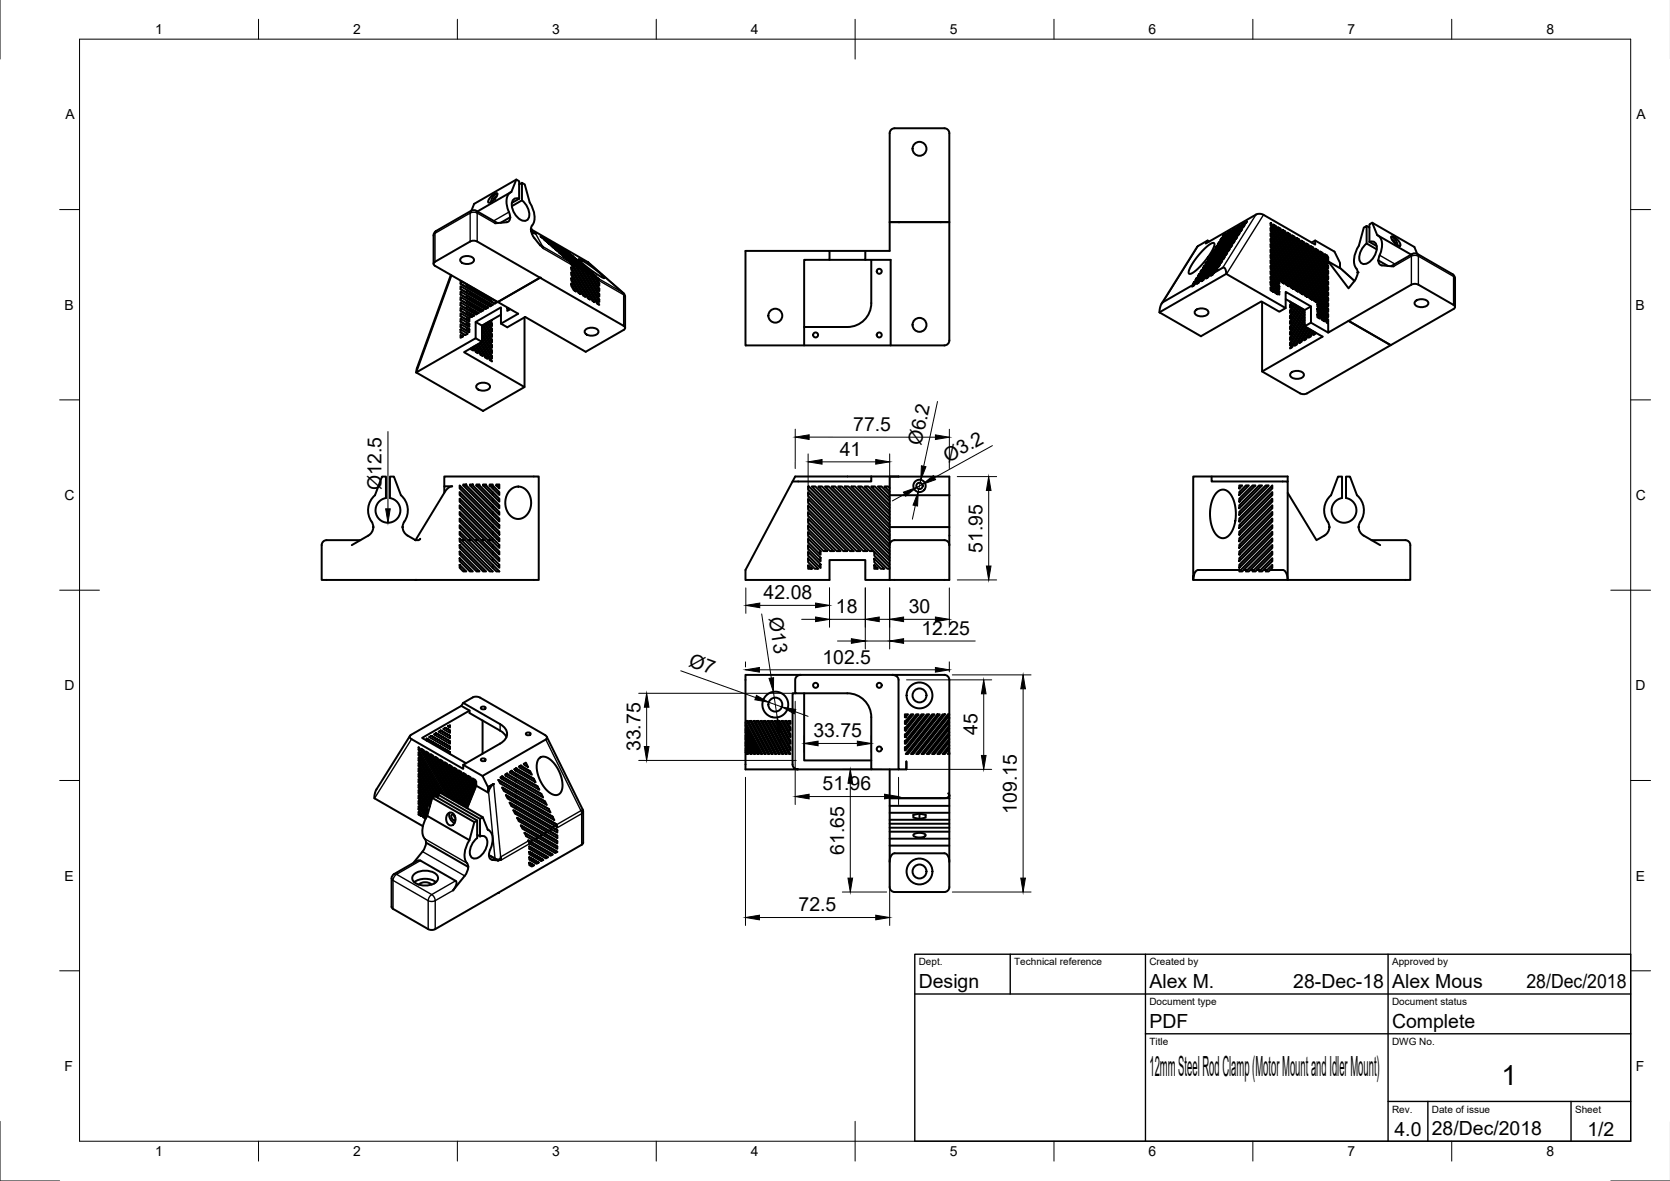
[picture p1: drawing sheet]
<svg xmlns="http://www.w3.org/2000/svg" width="420mm" height="297mm" viewBox="0 0 420 297" stroke-linecap="round" stroke-linejoin="round" font-family="sans-serif">
<!-- layer: Visible -->
<g fill="none" stroke="#000" stroke-width=".5">
<path d="M123.7 49.3l.9-.7 .5 .1-.1 .6-.7 .9-.8 .6-.6 .2v-.7zM124.9 49.4l-.5 .3-.3 .7M125.1 48.7a2.15 2.15 0 0 0-1.5 2.1M125.2 56.1l-5.4-3.1-.6-.2-.7 .2-8.8 5.1-.5 .5-.1 .6v7.1M128.4 54.7l-2.4 1.3M128.4 54.6v.1M128.4 54.7h.1M128.4 54.7a1.12 1.12 0 0 1-.9 1.2l-3 .3M128.5 48.4l-8.4 4.8M129.9 45.2l-10.6 6.1-.7 1.7M130.6 50v-4.4l-.7-.4-1.2 3.1a2.86 2.86 0 0 0-1.2 3.4l.9 3M130.6 50l-1.8 1"/>
<path d="M130.6 50a1.35 1.35 0 0 0-1.5 .2 1.35 1.35 0 0 0-.3 1.4 4.3 4.3 0 0 0 3.2 4 1.73 1.73 0 0 0 1-2.6l-.8-1.7-.9-.9M131.3 50.4v-4.4l.7 .4 1.3 4.5a5.2 5.2 0 0 1 .5 6l-.2 .8M131.3 50.4l-2.5 1.5M131.3 46l-.7 .4M133.6 57.7l14.3 8.2 8.9 7.8 .5 1v7.8M133.6 57.7h.1M133.6 57.7l.1 .9a8.2 8.2 0 0 0 2.2 3.1M133.6 58.1l1.1 .7M134.7 58.8l-.4-.2-.5 .2M134.8 58.8h-.1M136 59.4l13.1 9.4zM136.5 59.7l11.6 8.2z"/>
<path d="M137 60h-.1M307.9 59l.5-.3-.8 .8zM307.9 59l.1 .1M309.1 58.3l.1 .1M310.2 57.7h.2M311.4 57l.2 .1M312.6 56.3l.1 .1M319.7 58.7l9.2 16-.6-.4-8.6-14.9zM319.7 57.3l10.4 18.1-.7-.4-9.7-17zM319.7 56.1l11.6 20-.7-.4-10.9-19zM319.8 56.1l-.1 .1M320.9 56.8l-.3 .2"/>
<path d="M322.1 57.5l-.3 .2M323.3 58.2l-.3 .2M324.5 58.8l-.3 .2M325.7 59.5l-.4 .2M343.8 56.8l.7 .4M345.2 56l10.7 6.1 .6 1.7M346.7 59.2l8.3 4.8M350 59.6a2.15 2.15 0 0 1 1.6 2.1M350.1 59.5h.6l.8 .7 .7 1 .1 .6-.6-.1-.9-.7-.7-.9zM113.4 69.2l-8.5 23.4-.2 1.1M115.9 71.4l1.6 .9v-.8M115.9 72.7l1.6 .9v-.7"/>
<path d="M115.9 74.1l1.6 .9v-.7M115.9 75.5l1.6 .9v-.8M115.9 76.8l1.6 .9v-.7M115.9 78.2l1.6 .9v-.8M115.9 79.5l1.6 .9v-.7M115.9 70.6l9.2 5.4-.6 .4-8.6-5zM115.9 78.8l2.2 1.3v.7l-2.2-1.3zM115.9 77.4l3.3 2-.6 .4-2.7-1.6zM115.9 76.1l4.5 2.6-.6 .4-3.9-2.3zM115.9 74.7l5.7 3.3-.6 .4-5.1-2.9zM115.9 73.3l6.9 4.1-.7 .3-6.2-3.6zM115.9 72l8.1 4.7-.7 .3-7.4-4.3z"/>
<path d="M116 64.9a2.28 2.28 0 0 1 3.3 .3 1.51 1.51 0 0 1-2 1.2 1.34 1.34 0 0 1-1.5-1.2zM117.5 73.6l5.8 3.4M117.5 75l4.6 2.7M117.5 76.4l3.5 2M117.5 77.7l2.3 1.4M117.5 79.1l1.1 .7M117.5 72.3l7 4.1M117.9 72.5h.1M117.9 73.9h.1M117.9 75.3h.1M117.9 76.6h.1M117.9 78h.1"/>
<path d="M117.9 79.3h.1M117.9 75.9l.6 1.1M117.9 71.8l.6 1.1M117.9 77.2l.6 1.2M117.9 80l.2 .3M117.9 74.5l.6 1.1M117.9 73.2l.6 1.1M117.9 78.6l.6 1.1M118.4 76.2l.7 1.1M118.4 72.1l.7 1.1M118.4 77.6l.7 1.1M118.4 74.8l.7 1.1"/>
<path d="M118.4 73.5l.7 1.1M118.4 78.9l.4 .7M119.1 77.9l.6 1.1M119.1 72.5l.6 1.1M119.1 73.8l.6 1.2M119.1 79.3l.1 .1M119.1 76.6l.6 1.1M119.1 75.2l.6 1.1M119.6 78.2l.4 .7M119.6 72.8l.7 1.1M119.6 74.2l.7 1.1M119.6 76.9l.7 1.1"/>
<path d="M119.6 75.5l.7 1.1M120.3 74.5l.6 1.1M120.3 75.9l.6 1.1M120.3 78.6v.2M120.3 73.2l.6 1.1M120.3 77.3l.6 1.1M120.8 74.8l.6 1.2M120.8 76.2l.6 1.1M120.8 73.5l.6 1.1M120.8 77.6l.4 .7M121.4 76.6l.7 1.1M121.4 77.9l.1 .2"/>
<path d="M121.4 75.2l.7 1.1M121.4 73.9l.7 1.1M122 76.9l.4 .7M122 75.5l.6 1.1M122 74.2l.6 1.1M122.6 74.5l.7 1.2M122.6 77.3l.1 .1M122.6 75.9l.7 1.1M123.2 74.9l.5 1M123.2 76.2l.4 .7M123.8 75.9v.1M126 79.1l-4.7 2.8"/>
<path d="M127.6 77.4l.7 .4-.7 .4zM132 79.8v17.5l-10.5 6.1-16.8-9.7M135.9 61.7h.1M135.9 61.7l.6 .3M136.9 60.2l13.1 9.4zM137.1 60.1h.1M137.6 60.3l9.6 6.8zM137.8 61.1l12.7 8.9 .3 .5-.7-.7zM138.2 60.6l-.1 .1M138.3 60.8h.1M138.8 61l7.5 5.3zM139.3 61.3v.1"/>
<path d="M139.5 61.4l-.1 .1M140 61.7l5.3 3.8zM140.5 62h-.1M140.7 62.1l-.1 .1M141.2 62.4l3.2 2.3zM141.7 62.7h-.1M141.8 62.8h.1M142.3 63l1.1 .8zM142.9 63.4h-.1M143.7 68.5l3.5 6.2-.5-.4-3-5.1zM143.7 69.9l2.4 4.1-.6-.3-1.8-3.2zM143.7 67.2l4.7 8.1-.5-.3-4.2-7.2z"/>
<path d="M143.7 71.3l1.2 2-.5-.3-.7-1.1zM143.9 64.3h.1M144 66.4l5.6 9.6-.5-.3-5.6-9.7 1.2 .7-2.2-1.6 3.4 2.3-4.3-3.1 5.4 3.8-6.4-4.6 7 4.9M144.7 66.7l5.5 9.7 .6 .3-5.6-9.7M144.9 65.1h-.1M145.6 65.2l1 .4 2.5 1.7 2.3 1.8 .7 .8-1.2-.5-2.3-1.5-2.2-1.8zM145.8 65.9v.1M145.9 67.4l4.9 8.5v-.6l-4.4-7.6M146.8 66.8h-.1M147 68.1l3.8 6.5v-.6l-3.2-5.6M147.6 68.4l.6 .4-8.5-6.1 9.7 6.8-10.6-7.6 10.8 7.6 1.2 1.7v.7l-1.4-2.4M147.7 67.6h.1"/>
<path d="M148.2 68.8l2.6 4.4v-.6l-2.1-3.5M148.6 68.4h.1M149.6 69.2h-.1M150.5 70l-.1 .1M150.8 75.3l-.3 .2M150.8 71.2l-.3 .2M150.8 74l-.3 .1M150.8 72.6l-.3 .2M208.7 63.1h15.1v-29.6a1.25 1.25 0 0 1 1.3-1.2h12.5a1.25 1.25 0 0 1 1.2 1.2v22.4h-15h15v29.7a1.25 1.25 0 0 1-1.2 1.3h-50v-23.8h21.1v2.3h-6.4v21.5M217.7 63.1v2.3h-9M217.7 65.4h6.4v21.5M219.2 65.4v10.8a6 6 0 0 1-6 6h-10.9"/>
<path d="M300.4 71l9-8.4-.3 .5-9 8.4zM300.4 71l.1 .1M300.7 71.3l-.3 .5-.5 .3 .3-.5M300.7 78.1a2.28 2.28 0 0 1 3.3 .3 1.51 1.51 0 0 1-2 1.2 1.34 1.34 0 0 1-1.4-1.2zM301 70l9-8.4-.3 .5-9 8.4zM301 70l.1 .1M301.6 69l9-8.4-.2 .5-9 8.4zM301.6 69l.2 .1M301.9 70.7l-.3 .4-.5 .3 .2-.4M302.3 68l9-8.4-.3 .5-9 8.4zM302.3 68l.1 .1M302.5 70.3l-.6 .4 6-5.6 .2-.5-6.8 6.4"/>
<path d="M302.8 62.8l1.7-1.4 .6-.3 .4 .1v.6l-.5 1.1-2 3-2.4 2.3-.8 .6-.6 .1-.1-.8 .7-1.5 1.3-1.9zM302.9 67l9-8.4-.3 .5-9 8.4zM302.9 67l.1 .1M303 70l-.2 .4-.5 .3 .2-.4M303.5 66l9-8.4-.3 .5-9 8.4zM303.5 66l.1 .1M303.8 60.5l-.4 .7 12.6-7.2 .8-.2 1 .2 13.1 7.5v-1M304.1 65l9.1-8.4-.3 .5-9 8.4zM304.1 65l.2 .1M304.2 69.3l-.2 .5-.6 .3 .3-.5M304.2 60.7l-.4-.2-2.6 1.5-8.9 14.4M304.8 64l9-8.4-.3 .5-9 8.4z"/>
<path d="M304.8 64l.1 .1M305.4 68.6l-.3 .5-.5 .3 .3-.5M305.4 63l7.2-6.7 .5-.3-8 7.5zM305.4 63l.1 .1M306 62l5.4-5 .6-.3-6.3 5.8zM306 62l.1 .1M306.6 61l4.2-3.6-4.4 4.1zM306.6 61l.2 .1M307.3 60l2.3-2-2.6 2.5zM307.3 60l.1 .1M308.5 68.9l15 8.6-1.6 .9-4.5-2.6-15.3 8.8-10.4-6 .3-1.6 .6-1 7.6-4.4 8.6-8-.3 .5-7.8 7.2 .6-.3M308.5 68.9l-.2-1.2-.5-.4-2.4 1.3 .9-1-2.1 1.7 2.7-2.7-3.2 3-.7 .4 4.2-3.9 .3-.5-5 4.7"/>
<path d="M308.5 68.9l-16.8 9.7M317.5 75.9v17.5l9.6 5.5 .7 .2 1.1-.2 21-12.1-10.6-6.1 10.6 6.1 15.8-9.1 .4-.5-.4-.5-8.8-5.1-1.1-.2-.7 .2-20.9 12.1v-2.3l-.4-.3-2.4-4v-.8l2.8 4.8M319.7 70.9l1.8 3.2-.7-.4-1.1-2.1zM319.7 69.5l2.2 3.9v.7l-2.2-3.8zM319.7 72.3l.6 1.1-.6-.4zM319.7 68.2l2.2 3.8v.8l-2.2-3.9zM319.7 66.8l2.2 3.9v.7l-2.2-3.8zM319.7 65.5l3.3 5.8-.6-.4-2.7-4.7zM319.7 64.1l4.5 7.9-.6-.4-3.9-6.8zM319.7 62.7l5.7 10-.7-.4-5-8.8zM319.7 61.4l6.9 11.9-.7-.3-6.2-10.9zM319.7 60l8 14-.6-.3-7.4-12.9z"/>
<path d="M321.9 72l-.4 .2M321.9 73.4l-.4 .2M321.9 70.7l-.4 .1M323.5 75.2l4.7 2.8 1.6-.9M323.5 77.5v-4.1l6.3 3.7v4.1l4.4 2.5M324.5 75.9v.1l.1-.1M324.9 76.1l-.4 .7M325.2 76.2l-.7 1.2v-.6l.3 .1M325.5 76.4l-1 1.7M325.8 76.6l-1.3 2.1v-.6l.3 .2M326.1 76.8l-1.6 2.7M326.4 76.9l-1.9 3.2v-.6l.3 .1"/>
<path d="M326.7 77.1l-2.2 3.7M326.8 60.2l-.3 .2M327 77.3l-2.5 4.2v-.7l.3 .2M327.3 77.4l-2.8 4.8M327.6 77.6l-3.1 5.2v-.6l.3 .2M327.9 77.8l-3.4 5.8M328 60.9l-.3 .2M328.2 77.9l-3.7 6.3v-.6l.3 .1M328.2 79.1l-3.7 6.4v-.6l.3 .2M328.2 78v4.1l1.6-.9M328.2 79.9l-3.7 6.4M328.2 78.5l-3.7 6.4"/>
<path d="M329.2 61.6l-.3 .1M330 61l.9-.5 4.8 2.8 1.4 2.8v1.4l-2.9-1.8M330.4 62.2l-.4 .2M331.4 79l.7 1.2-.7-.4zM331.4 77.7l1.8 3.1-.6-.3-1.2-2.1zM331.5 62.9l-.3 .2M332.7 63.6l-.3 .2M333.8 66.3l.4-.2v-.4l5.1 6.8a8.2 8.2 0 0 0 2.1-3.1l.2-.9M333.9 64.3l-.3 .2M334.2 66.1l-1.5-2.5-.6-.4 2.1 3.7v.6l-.4 .2M334.2 67.5l-2.7-4.6-.6-.4 3.3 5.7v.6l-.4 .2M334.2 68.8l-3.8-6.6-.7-.3 4.5 7.7v.6l-.4 .2"/>
<path d="M334.2 70.2l-5-8.6-.7-.4 5.7 9.7v.6l-.4 .2M334.2 71.5l-6.2-10.6-.6-.4 6.8 11.8v.6l-.4 .2M334.2 72.9l-7.4-12.7-.6-.4 8 13.9v.6l-.4 .2M334.2 74.3l-8.5-14.8-.7-.3 9.2 15.8v.6l-.4 .2M334.2 75.6l-9.7-16.8-.7-.3 10.4 17.9v.6l-.4 .2M334.2 77l-10.9-18.8-.6-.4 11.5 19.9v.6l-.4 .2M334.2 78.3l-12.1-20.8-.6-.4 12.7 22v.6l-.4 .2M334.2 79.7l-13.3-22.9-.6-.4 13.9 24.1v.6l-.3 .1M334.2 64.7l-.3-.4-.7-.4 1 1.6v-.8l-.4 .2M337.1 67.4l3.7 3.3M341.6 68.5h.1M343.8 61.2v-4.4l-.7 .4-1.2 4.6a5.2 5.2 0 0 0-.5 5.9l.2 .8"/>
<path d="M343.8 61.2l2.6 1.5M344.5 60.8v-4.4l.7-.4 1.3 3.1a2.86 2.86 0 0 1 1.1 3.4l-.5 1.7M344.5 60.8l1.9 1.1M344.5 60.8a1.35 1.35 0 0 1 1.5 .3 1.35 1.35 0 0 1 .4 1.4 4.3 4.3 0 0 1-3.3 3.9 1.73 1.73 0 0 1-1-2.5l.9-1.7 .8-1M346.8 65.5l2.4 1.4M346.8 65.5h.1M346.8 65.5a1.12 1.12 0 0 0 .9 1.2l2.9 .3M347.1 64.2l-.3 1.3M350.2 60.3l.6 .3 .3 .7M356.1 75.8a2.28 2.28 0 0 1 3.3 .3 1.51 1.51 0 0 1-2 1.1 1.34 1.34 0 0 1-1.5-1.1zM356.6 63.9l8.8 5.1 .5 .4 .2 .6v7.2M356.6 63.9l-.6-.2-.6 .2-5.4 3.1"/>
<path d="M104.7 93.7l15-8.6 1.6 .9-4.5 2.6 15.2 8.7M115.9 80.9l1.6 .9v-.7M115.9 82.3l1.6 .9v-.8M115.9 82.9l1.8 1-.7 .4-1.1-.7zM115.9 81.5l2.2 1.3v.7l-2.2-1.2zM115.9 84.2l.6 .4-.6 .4zM115.9 80.1l2.2 1.3v.8l-2.2-1.3zM115.9 83.6l1.1 .7M117.5 83.2l.6 .3M117.5 81.8l.6 .4M117.5 80.4l.6 .4M117.5 83.8v.3"/>
<path d="M117.9 80.7h.1M117.9 82.1h.1M117.9 83.4h.1M117.9 81.3l.2 .3M117.9 82.7l.2 .3M118.7 87.5l.4 .7-.7-.6M119.3 87.1l.9 1.7-.5-.3-.7-1.2M119.7 81l1.6 .9v4.1M119.8 86.8l1.6 2.7-.5-.3-1.3-2.2M120 96.8a2.28 2.28 0 0 1 3.3 .3 1.51 1.51 0 0 1-2 1.2 1.34 1.34 0 0 1-1.5-1.2zM120.4 86.5l2.2 3.7-.5-.3-1.9-3.3M121 86.1l2.8 4.8-.6-.3-2.4-4.3"/>
<path d="M121.3 83.1l2.5 4.3v-.6l-.3 .2M121.3 85.8l2.5 4.3v-.6l-.3 .2M121.3 84.4l2.5 4.4v-.6l-.3 .1M121.3 82.4l2.5 4.4M121.3 85.2l2.5 4.3M121.3 83.8l2.5 4.4M121.3 81.8l2.5 4.3v-.7l-.3 .2M121.6 81.7l2.2 3.7M121.9 81.5l1.9 3.2v-.6l-.3 .1M122.2 81.4l1.6 2.7M122.5 81.2l1.3 2.1v-.6l-.3 .2M122.8 81l1 1.7"/>
<path d="M123.1 80.8l.7 1.2v-.6l-.3 .1M123.4 80.7l.4 .7M123.8 80.5v.1l-.1-.1M126 81.4l1.6 .9 4.5-2.6 15.3 8.8 9.5-5.5 .4-.5-.4-.5-21-12.2-10.6 6.2 10.6-6.2-15.8-9.1-1.1-.2-.7 .2-8.9 5.1-.2 .3v.5l21.2 12.3-4.4 2.5v-4.1l-6.3 3.7v4.1M147.3 83a2.28 2.28 0 0 1 3.3 .3 1.51 1.51 0 0 1-2 1.1 1.34 1.34 0 0 1-1.5-1.1zM324.8 93.8a2.28 2.28 0 0 1 3.2 .3 1.51 1.51 0 0 1-2 1.2 1.34 1.34 0 0 1-1.4-1.2zM328.2 82.1l4.5 2.6-15.2 8.7M328.2 80.5l-3.7 6.4v-.6l.3 .1M328.2 81.3l-3.7 6.3 .6-.3 3.1-5.4M328.5 82.2l-2.8 4.8 .6-.3 2.4-4.3M329.1 82.5l-2.2 3.8 .5-.3 1.9-3.3M329.6 82.9l-1.5 2.7 .5-.3 1.3-2.3"/>
<path d="M330.2 83.2l-.9 1.7 .5-.3 .7-1.2M330.8 83.6l-.4 .7 .7-.6M219.2 119.8v1.3h-19.8M219.2 119.8h-19.1l-12.5 23.6v2.5h21.1v-5h9v5h6.1M219.2 119.8l6.9 .1M304.8 119.8v1.3h19.2v24.8h30.8v-8.8a1.25 1.25 0 0 0-1.2-1.2h-8.5M93.9 132.6a2.5 2.5 0 0 1-1.2 2.1l-4.2 2.4M93.9 132.6h.1M101.3 132.6h.1M101.3 132.6l.1-.8a5.3 5.3 0 0 0-.5-7.2l-1.8-4.7h-1v5.4a3.1 3.1 0 0 1 2.1 4.8 3.1 3.1 0 0 1-5.2 0 3.1 3.1 0 0 1 2.1-4.8v-5.4h-1l-1.8 4.7a5.3 5.3 0 0 0-.5 7.2l.1 .8M101.3 132.6a2.5 2.5 0 0 0 1.2 2.1l2 1.1M104.5 135.9h.1"/>
<path d="M104.5 135.8v.1M105.7 135.5l-.4 .4h-.8M111.8 122.3v-2.5h23.7v26.1h-54.6v-8.8a1.25 1.25 0 0 1 1.3-1.2h8.5M111.8 124v-1.7h2l-.9 .3-.8 .9-7.6 12.4M115.6 122.1l10 10v.7l-10-10zM115.6 123.8l10 9.9v.8l-10-10zM115.6 125.4l10 10v.8l-10-10zM115.6 137.1l6.7 6.6h-.8l-5.9-5.9zM115.6 138.7l5 5h-.7l-4.3-4.2zM116.1 135.9l7.9 7.8h-.8l-7.6-7.5v-.8l.5 .5h.9l-1.4-1.4v-.8l2.2 2.2h.9l-3.1-3.1v-.7l3.8 3.8h.9l-4.7-4.7v-.8l5.5 5.5h.9l-6.4-6.4v-.7l7.1 7.1h1l-8.1-8.1v-.7l10 10v.7l-1.9-1.9M116.6 121.8h.7v.3l8.3 8.3v.8l-9-9.1zM116.6 122.1h.7"/>
<path d="M117 135.9l7.9 7.8h.7l-7.8-7.8M118.2 121.8h.8v.3l6.6 6.7v.7l-7.4-7.4zM118.2 122.1h.8M118.7 135.9l6.9 6.9v-.7l-6.2-6.2M119.9 121.8h.7v.3l5 5v.7l-5.7-5.7zM119.9 122.1h.7M120.3 135.9l5.3 5.2v-.7l-4.5-4.5M121.5 121.8h.8v.3l3.3 3.3v.8l-4.1-4.1zM121.5 122.1h.8M122 135.9l3.6 3.6v-.8l-2.9-2.8M123.2 121.8h.8v.3l1.6 1.7v.7l-2.4-2.4zM123.2 122.1h.8v.7"/>
<path d="M124 123.8v.7M124 125.4v.8M124 127.1v.7M124 128.8v.7M124 130.4v.8M124 132.1v.7M124 133.7v.8M124 135.4v.8M124 137.1v.7M124 138.7v.8M124.9 121.8h.7v1l-.7-.7zM128.3 123.3l1.3-.8h1.4l1.3 .7 .9 1.3 .4 1.6-.2 1.7-.7 1.5-1.2 1-1.1 .2-1.2-.2-.9-.7-.7-1.1-.4-1.3v-1.5l.4-1.3z"/>
<path d="M203.3 138.8l3.1 3.1v1l-3.1-3.2zM203.3 125.5l13.1 13.1h-.9l-12.2-12.2zM203.3 137.2l3.1 3.1v.9l-3.1-3.1zM203.3 135.5l3.1 3.1v.9l-3.1-3.1zM203.3 133.8l4.8 4.8h-.9l-3.9-3.9zM203.3 132.2l6.5 6.4h-1l-5.5-5.5zM203.3 130.5l8.1 8.1h-.9l-7.2-7.2zM203.3 128.8l9.8 9.8h-.9l-8.9-8.8zM203.3 127.2l11.5 11.4h-1l-10.5-10.5zM203.3 123.8l14.8 14.8h-.9l-13.9-13.8zM203.3 122.3l16.4 16.3h-.9l-15.5-15.5zM223.8 132.6v13.3"/>
<path d="M223.8 124.4l-2-2.1h-.9l2.9 3M223.8 126.1l-3.7-3.8h-.9l4.6 4.7M223.8 127.7l-5.3-5.4h-1l6.3 6.3M223.8 129.4l-7-7.1h-.9l7.9 8M223.8 131.1l-8.7-8.8h-.9l9.6 9.7M223.8 132.7l-10.3-10.4h-.9l11.2 11.3M223.8 137.1a1.25 1.25 0 0 1 1.3-1.2h12.5a1.25 1.25 0 0 1 1.2 1.2M223.8 134.4l-12-12.1h-.9l12.9 13M223.8 136l-13.7-13.7h-.9l14.6 14.7M223.8 137.7l-15.3-15.4h-.9l16.2 16.3M223.8 139.4l-17-17.1h-.9l17.9 18M223.8 122.7l-.4-.4h-.9l1.3 1.3"/>
<path d="M223.8 124.6v8M223.8 124.6h15M223.8 124.6v-4.7h15v4.7M223.8 132.6h15M238.8 124.6v21.3h-15M306.1 123.9l.7-.5 .7-.2h.7l.7 .4 1.2 1.6 .7 2.3 .1 2.8-.6 2.5-1.1 1.8-.6 .5-.7 .3-1-.2-1-.9-.9-1.5-.4-1.8-.2-2 .3-2.1 .6-1.8zM311.8 130.4l8.3-8.3v.7l-8.3 8.4zM311.8 123.8l1.7-1.7h.7l-2.4 2.4zM311.8 125.4l3.3-3.3h.8l-4.1 4.1zM311.8 132.1l8.3-8.3v.7l-8.3 8.3zM311.8 138.7l8.3-8.3v.8l-8.3 8.3zM311.8 135.4l8.3-8.3v.7l-8.3 8.4z"/>
<path d="M311.8 128.8l6.6-6.7h.8l-7.4 7.4zM311.8 122.1h.7l-.7 .7zM311.8 127.1l5-5h.7l-5.7 5.7zM311.8 133.7l8.3-8.3v.8l-8.3 8.3zM320.1 128.8v.7l-8.3 8.3v-.7zM320.1 132.1v.7l-8.3 8.3v-.7zM324 124l7.2 11.9a4.9 4.9 0 0 0 3-2.3l.3-1M324 121.1v-1.3h-23.8v26.1l.4-1.7 .7-.8h10.9l7.9-8v.8l-7.2 7.2h.9l6.3-6.3v.7l-5.5 5.6h.9l4.6-4.7v.8l-3.9 3.9h.9l3-3v.7l-2.2 2.3h.9l1.3-1.3v.7l-.5 .6 3.4 .1 .7 .9 .3 1.5h-23.8M334.5 132.6h.1M341.8 132.6h.1M341.8 132.6l.1-.8a5.3 5.3 0 0 0-.5-7.2l-1.8-4.7h-1v5.4a3.1 3.1 0 0 1 2.2 4.8 3.1 3.1 0 0 1-5.3 0 3.1 3.1 0 0 1 2.1-4.8v-5.4h-1l-1.7 4.7a5.3 5.3 0 0 0-.6 7.2l.2 .8M341.8 132.6a2.5 2.5 0 0 0 1.3 2.1l4.1 2.4"/>
<path d="M115.6 142.1l1.7 1.6h-.7l-1-.9zM115.6 140.4l3.4 3.3h-.8l-2.6-2.6zM124 140.4v.7M124 142.1v.7M203.3 140.5l2.6 2.6h-.9l-1.7-1.7zM203.3 142.1l.9 1h-.9zM220 142.1l.9 1h-.9zM220 140.5l2.5 2.6h-.9l-1.6-1.7zM223.8 141l-18.7-18.7h-.9l19.6 19.6M223.8 142.7l-3.8-3.9v.9l3.3 3.4h.5M311.8 142.1l8.3-8.4v.8l-8.3 8.3zM312.2 143.4l-.4 .3h.7l.4-.3"/>
<path d="M313.8 143.4l-.3 .3h.7l.4-.3M315.5 143.4l-.4 .3h.8l.3-.3M317.1 143.4l-.3 .3h.7l.4-.3M318.8 143.4l-.4 .3h.8l.4-.3M116.1 177.5l2 1.2v.6l8.2 4.8 1.1 1.3M116.5 176.8l-.4 .7-12.7 7.3-.3 .5 .4 .6 13 7.5v-1M118.1 178.7l-11.9 6.9 11 6.4M121.1 177.8l.6-.1 .3 .1 .2 .3-.8 .3-.4-.3zM201.5 169.7l-.9 .3-.5 .7v3.7h13.1a6 6 0 0 1 6 6v13.1h6.9M202.3 174.4v16.9h16.9M224.5 169.7h-36.9v12l4.2 7.9h-.4l-3.8-7.2v1l3.3 6.2h-.4l-2.9-5.5v.9l2.4 4.6h-.4l-2-3.8v.9l1.5 2.9h-.4l-1.1-2.2v.9l.7 1.3h-.4l-.3-.5v4.4h13.2l-1-.4-.4-.8v-17.9h.7M227.7 179.7h.8l-.6 .7h-.2z"/>
<path d="M229.2 179.7h.6l-1.9 2.4h-.2v-.8h.2zM230.5 179.7h.6l-3.2 4h-.2v-.7h.2zM231.8 179.7h.6l-4.5 5.7h-.2v-.7h.2zM233.2 179.7h.6l-5.9 7.4h-.2v-.8h.2zM234.5 179.7h.6l-7.2 9h-.2v-.7h.2zM235.8 179.7h.6l-7.9 9.9h-.6zM237.2 179.7h.6l-8 9.9h-.6zM238.5 179.7a.26 .26 0 0 1 .4 0 .26 .26 0 0 1-.2 .4l-7.6 9.5h-.6zM103.2 185.1l-8.5 13.5-.4 .9-.1 1.3 12.2 7M105.3 198.7l2.2 3.8v.8l-2.2-3.9zM105.6 188.4l-.3 .2M105.6 189.7l-.3 .2"/>
<path d="M105.6 191.1l-.3 .2M105.6 192.5l-.3 .1M105.6 193.8l-.3 .2M105.6 195.2l-.3 .2M105.6 196.5l-.3 .2M105.6 197.9l-.3 .2M105.6 199.3l-.3 .1M107.3 185.8l.3 .2-.2 .3M107.6 186l5.6 3.2-5.9-3.4v.5M108 185.4h.1M108.5 185.1l4.7 2.7-4.7-2.7M108.5 185.1l-.5 .3 5.2 3v-.6"/>
<path d="M109.7 184.4l3.5 2.1-3.5-2.1M109.7 184.4l-.5 .3 4 2.4v-.6M110.1 199.8l10.7 6.2M110.5 199.6l-5.2-9.1v.8l4.9 8.5M110.8 199.5l-5.5-9.6v-.7l6.1 10.6M110.9 183.7l2.3 1.4-2.3-1.4-.6 .3 2.9 1.7v-.6M110.9 199.4l-.8 .4v.9M110.9 199.4l10.6 6.1M112 183.1l1.2 .6-1.2-.6M112 183.1l-.5 .3 1.7 .9v-.6M112.7 182.7l.5-.3v.6zM113.2 189.2v.4"/>
<path d="M118.9 195.8l.6 .3 .3 .5v.8zM119.1 199.4l-3.1-5.3-.6-.4 3.5 6.2M119.4 198.6l-2.2-3.8-.7-.4 2.7 4.7M119.7 197.8l-1.3-2.3-.7-.4 1.8 3.2M121.1 190.8l.6-.1 .3 .1 .2 .4-.8 .2-.4-.2zM121.4 195.2l-4.9-2.8 9.3-5.4a2.58 2.58 0 0 0 1.8-2.4 2.58 2.58 0 0 0-1.8-2.5l-9.3-5.3 2.6-1.5 .7-.1 .8 .2 16.5 9.5 .5 .7-.3 .4-15.9 9.2 1.4 2.8 1.4-.8M121.4 181.2v8.4M122.8 198h.1M122.8 198l1.4-.8-.8 .8-.6 1.3zM122.8 199.3l-3-1.7-2.3 5.7M124.2 197.2h.1M125.4 196.2l12.7 7.3 .4 .9-12.7-7.4z"/>
<path d="M125.9 195.5l.5-.3 .2 .3 10.5 6.1 .5 .9-11.6-6.7zM126.3 198.1l12.7 7.3 .4 .9-12.6-7.4zM126.3 198.1l3.5 2M126.6 195.5l-.4-.2 10.9 6.3M127.1 194.8l.5-.3 .1 .3 8.5 4.9 .4 .9-9.4-5.5zM127.3 200l12.7 7.3 .2 .8-12.5-7.3zM127.3 200l2.5 1.4M127.7 194.8l-.3-.2 2.4 1.4M128.3 194.2l.5-.4 .1 .3 6.4 3.7 .4 .9-7.3-4.3zM128.6 194l1.2 .6M129.4 193.5l.6-.3 .1 .3 4.2 2.4 .5 .9-5.2-3zM129.8 193.3h.1"/>
<path d="M129.8 196.6v-.6l6.4 3.7M129.8 195.2v-.6l5.5 3.2M129.8 199.3v-.6l8.3 4.8M129.8 193.9v-.6l4.5 2.6M129.8 197.4v.6M129.8 193.3l.3 .2M130.6 192.8l.5-.3 .2 .3 2.1 1.2 .4 .9-3.1-1.8zM131.3 192.8l-.3-.2 2.4 1.4M131.8 192.1l.5-.3 .6 1.2-1-.6zM132.5 184.3l.6-.1 .2 .1 .2 .4-.8 .2-.4-.2zM135.7 190.7l1-.4 1.2 .4 1.4 1.1 1.1 1.7 .8 2.1 .3 1.9-.2 1.5-.8 .8-1 .1-1.2-.5-1.1-1-1.1-1.6-.7-1.8-.4-1.7 .1-1.5zM137.6 185.3l9.1 18.5v8.2l-.2 .3-37 21.4-.7 .2-1.1-.2-9-5.3-.2-.3v-7.2"/>
<path d="M187.6 188.3v.8M187.6 186.7v.7M187.6 185v.8M187.6 183.4v.7M187.6 181.7v.7M187.6 185.4h.2M187.6 187.1h.2M187.6 183.7h.2M187.6 182.1h.2M187.6 188.7h.2M187.9 181.3h.4l4.4 8.3h-.4zM188.7 181.3h.4l4.5 8.3h-.4z"/>
<path d="M189.6 181.3h.4l4.4 8.3h-.4zM190.5 181.3h.4l4.4 8.3h-.4zM191.4 181.3h.4l4.4 8.3h-.4zM192.3 181.3h.4l4.4 8.3h-.4zM193.2 181.3h.4l4.4 8.3h-.4zM194 181.3h.4l4.5 8.3h-.4zM194.9 181.3h.4l3.6 6.7v.7zM195.8 181.3h.4l2.7 5v.8zM196.7 181.3h.4l1.8 3.4v.7zM197.6 181.3h.4l.9 1.7v.7zM198.5 181.3h.4v.8zM200.8 193.5h18.4"/>
<path d="M223.8 193.5v23.3M228 193.5v-2v2h-1.9v-22.6l-.6-.8-1-.4h13.1a1.25 1.25 0 0 1 1.2 1.3v9.9l-7 8.7h.6l6.4-8v.9l-5.6 7.1h.6l5-6.3v.9l-4.3 5.4h.6l3.7-4.6v.9l-3 3.7h.6l2.4-3v.9l-1.6 2.1h.6l1-1.3v.9l-.3 .4h.3v-.1v10.5M238.6 199.6l.2 .7v-.3M238.8 200l-.3 .5-.7 .2-14 .1h15M238.8 180.4v1.2M238.8 182.5v.8M238.8 184.2v.8M238.8 185.9v.7M238.8 187.5v.8M238.8 189.2v.3M104.2 219.9a4.5 4.5 0 0 1 5.8 .4 1.6 1.6 0 0 1-1.3 2.2 4.4 4.4 0 0 1-4.8-1 1.22 1.22 0 0 1 .3-1.6zM105.3 203.5l1.2 2.1 .6 .3"/>
<path d="M105.3 203.5v-.7l1.8 3.1M105.3 204.1l.7 1.2-.7-.4zM105.3 200.1l2.2 3.8v.7l-2.2-3.8zM105.6 200.6l-.3 .2M105.6 204.7l-.3 .2M105.6 203.3l-.3 .2M105.6 202l-.3 .2M106.8 205.4l-.3 .2M107.2 211.9l10.6 6.1M107.2 211.9l-.2 .9-.4 1-2.6 3.3M107.5 205.2l1.2-4.5 .7-.4 10.7 6.1M107.5 205.2l10.6 6.1"/>
<path d="M107.5 205.2a5.2 5.2 0 0 0-.5 6l.2 .7M107.5 205.2l-2.2-3.8v.8l2 3.4M108.2 202.7l-.2 .1M108.2 202.4l-2.9-5.1v.8l2.8 4.8M108.5 201.5l-3.2-5.5v.7l3.1 5.3M108.6 201.1l-3.3-5.7v-.8l3.5 6 10.5 6.2M109.4 200.3l-4.1-7v.7l3.7 6.5M110.1 200.3l-4.8-8.4v.7l4.5 7.9M112 200.1l-6.7-11.5v-.7l7.3 12.5M112.7 204.7l.5-.3h.5l.8 .9v1.4l-.3 .6-.5 .3-.7-.1-.6-.8-.1-1.1zM113.1 200.7l-7.1-12.4 .6 .4 7.2 12.4M113.2 204.4a2.06 2.06 0 0 0 1.2 2.6"/>
<path d="M114.2 205l.4 .7M114.3 201.4l-7.2-12.4 .7 .4 7.1 12.4M114.5 205.3a.63 .63 0 0 0-.9-.4 .87 .87 0 0 0 .1 1 .87 .87 0 0 0 .9 .3M115.5 202.1l-7.2-12.4 .7 .3 7.1 12.5M116.7 202.8l-7.2-12.4 .6 .3 7.2 12.5M117.8 202.6l-6.5-11.2-.6-.4 6.9 12.1M117.8 218l-.2 1-.4 .9-3.2 4.1 .8-1.5v-.6l-.1-.3-9.1-5.2-.8 .2-5.7 3.2-.4 .5-.2 .6M117.8 218v.1M117.8 218h.1M118.1 211.3a5.2 5.2 0 0 0-.5 6l.2 .7M118.1 201.8l-5.6-9.7-.7-.4 6.1 10.6M118.4 201l-4.7-8.2-.7-.4 5.3 9.1"/>
<path d="M118.8 200.2l-4-6.8-.6-.3 4.4 7.6M120.1 210l.7 .4M120.8 210.4a1.35 1.35 0 0 1 1.4 .2 1.35 1.35 0 0 1 .4 1.4 4.3 4.3 0 0 1-3.3 3.9 1.73 1.73 0 0 1-1-2.5l.9-1.7 .9-.9v-4.4l-.8 .4-1.2 4.5M122.7 208.6l.2 .2M122.7 208.7l-1.2-3.2-.7 .5v4.4M122.7 208.7a2.86 2.86 0 0 1 1.2 3.3l-.9 3M123 215h.1M123 215.1h.1M123 215a1.12 1.12 0 0 0 .9 1.3l1.4 .1M123 215v.1M123 215.1l2.3 1.3M123.7 215.5l1.2 .6h.9"/>
<path d="M125.3 216.4h.1M125.8 216.1l-.5 .3M126 215.5l-.2 .6M128.2 201.9l12 6.9v.6l-1.4-.8M129.2 203.8l11 6.4M129.8 200.7v-.6l9.2 5.3M129.8 202v-.6l10.2 5.9M129.8 202.8v.6M129.8 204.2v.5M130.1 205.7l10.1 5.8M131 207.6l9.2 5.3M132 209.5l8.2 4.8"/>
<path d="M132.9 211.4l.3 .7 5.3 3.1 .5-.3-5.5-3.2M132.9 211.4l6.1 3.5M133.2 214.3l3.5 2-.5 .3-3-1.8v-.6l3.5 2.1M133.2 215.6l2.3 1.4-.5 .3-1.8-1.1v-.6l2.3 1.4M133.2 212.9l4.7 2.7-.6 .3-4.1-2.4v-.6l4.7 2.7M133.2 217l1.1 .6-.5 .3-.6-.3v-.6l1.1 .6M134.7 211l5.5 3.3-.5 .3-5.6-3.3M135.8 210.3l4.4 2.6v.6l-4.9-2.8M137 209.7l3.2 1.8v.6l-3.7-2.1M138.2 209l2 1.2v.6l-2.5-1.5M139.7 208.5l-11.5-6.6 .4 .8 10.2 5.9-.6 .4-9-5.2 .4 .8 8.1 4.7-.7 .4-6.9-4 .4 .8 6 3.5-.7 .3-4.8-2.7 .5 .8 3.8 2.3-.6 .3-2.7-1.5 .4 .8 1.7 1-.6 .4-.6-.3M223.8 209.2h15"/>
<path d="M223.8 210.9h15M223.8 204.4h15M223.8 206.2h15M223.8 207.2h15M223.8 208.2h15M223.8 202.7h15M223.8 212.7h15M224.5 214.9l.6-.3 12.9 .1 .5 .7 .3 1v6.7a1.25 1.25 0 0 1-1.2 1.3h-12.5a1.25 1.25 0 0 1-1.3-1.3v-6.6l.2-.9zM229.9 209.9l.7-.4h1l.9 .2 .4 .4-.6 .4-1.2 .1-1.1-.2-.2-.3zM231.3 204.6l-1.5 .4v.6l1.5 .4 1.6-.4v-.6l-1.6-.4v1.4M238.8 200.8v16M238.8 200.3v.5"/>
<path d="M104.2 221.9a4.8 4.8 0 0 1 5.5 0M105.4 222.5a2.44 2.44 0 0 1 3.2 0"/>
<circle cx="231.3" cy="37.4" r="1.75"/>
<circle cx="195.1" cy="79.4" r="1.75"/>
<circle cx="221.2" cy="68.2" r=".63"/>
<circle cx="205.2" cy="84.2" r=".63"/>
<circle cx="221.2" cy="84.2" r=".63"/>
<circle cx="231.3" cy="81.7" r="1.75"/>
<circle cx="231.3" cy="122.2" r="1.55"/>
<circle cx="231.3" cy="122.2" r=".8"/>
<circle cx="195.1" cy="177.2" r="3.3"/>
<circle cx="195.1" cy="177.2" r="1.75"/>
<circle cx="205.2" cy="172.4" r=".63"/>
<circle cx="221.2" cy="172.4" r=".63"/>
<circle cx="231.3" cy="174.9" r="3.3"/>
<circle cx="231.3" cy="174.9" r="1.75"/>
<circle cx="221.2" cy="188.4" r=".63"/>
<circle cx="231.3" cy="219.2" r="3.3"/>
<circle cx="231.3" cy="219.2" r="1.75"/>
</g>
<!-- layer: Visible Narrow -->
<g fill="none" stroke="#000" stroke-width=".35">
<path d="M109.4 58.7l8.9-5.1v7.1M109.4 58.7v7.1M109.4 58.7l-.3 .5M109.7 58.1l-.3 .6M118.5 53l-.2 .6 1.1-.2 .7 .2M119.8 53l.3 .6M120.1 53.6v7.1M120.1 53.6l4.4 2.6M128 53.3l-3.8 2.3M134.7 58.8l1.8 3.2 7 4M316 54l-8.4 13.3M317.9 54l-9.3 14.9"/>
<path d="M113.6 69.3l-8.8 24.3M136.2 61.9l.2 .4M136.4 62.3l.3 .2M136.5 62l.2 .5M136.5 62l-.1 .3M136.7 62.5l7.1 4.1M147.9 65.9l8.8 7.7-6.1-3.5M149.5 69.5l.6 .3M150.2 70.3l6.7 3.8v7.9M156.8 73.7l-.1-.1 .6 1.1M301.4 61.9l-8.8 14.1M337.1 67.4l3.7 3.3"/>
<path d="M347.1 64.2l3.8 2.2M355.1 64.4v7.2M355.1 64.4l-4.5 2.6M355.1 64.4l1.1-.2 .7 .2M355.4 63.9l-.3 .5M356.6 63.9l.3 .5M356.9 64.4v7.2M356.9 64.4l8.8 5.1M365.4 69l.3 .5M365.7 69.5v7.2M365.7 69.5l.4 .5M103.5 185.9l-9.3 14.9"/>
<path d="M122.9 199l1.6 17M124.2 197.2l1.8 18.3M125.8 182.1v1.7M137.3 186l8.9 17.9-6.2 3.5M99.1 219.8l.7 .1-.7 .8-.2 .7M105.8 216.4l-6 3.5 8.8 5.1M106.3 214.2l10.6 6.1M106.9 211l10.6 6.1M123.3 215.9l.6 .4M125.7 216.2l.2 .2M126 215.5l.2 .8M126 215.6l-.1 .8"/>
<path d="M126.2 216.3l-.3 .1M133 211.5l-7 4M133.3 212.2l-7.1 4.1M139.6 207.7l-.7 .4M139.7 208.5l6.6-3.9v7.9M146.6 203.6l-.4 .3 .1 .7 .4-.5M98.5 220.9l.4 .5M98.9 221.4v7.2M98.9 221.4l8.8 5.1M107.7 226.5v7.2M107.7 226.5l1.1 .2 .7-.2M108.6 225l.7 .8 .2 .7"/>
<path d="M108.6 225l-.7 .8-.2 .7M109.5 226.5v7.2M114 224l-4.5 2.5M114.6 221.5l-6 3.5"/>
</g>
<!-- layer: Visible -->
<g fill="#000">
<circle cx="133.6" cy="57.7" r=".25"/>
<circle cx="226.1" cy="55.9" r=".25"/>
<circle cx="236.6" cy="55.9" r=".25"/>
<circle cx="125.3" cy="76" r=".25"/>
<circle cx="135.9" cy="69.8" r=".25"/>
<circle cx="135.9" cy="61.7" r=".25"/>
<circle cx="341.6" cy="68.5" r=".25"/>
<circle cx="104.5" cy="145.9" r=".25"/>
<circle cx="125.3" cy="216.4" r=".25"/>
<circle cx="226.1" cy="200.8" r=".25"/>
<circle cx="125.3" cy="224.6" r=".25"/>
</g>
<!-- layer: Border -->
<g fill="none" stroke="#000" stroke-width=".25">
<path d="M0 -.1v15M20 9.9h390.3v277.1h-390.3zM65 4.8v5.1M115.1 4.8v5.1M165.1 4.8v5.1M215.1 4.8v10.1M265.2 4.8v5.1M315.2 4.8v5.1M365.2 4.8v5.1M15 52.7h5M410.3 52.7h5M15 100.6h5"/>
<path d="M410.3 100.6h5M15 148.4h10M405.3 148.4h10M15 196.3h5M410.3 196.3h5M15 244.2h5M410.3 244.2h5M0 282v15h15M65 287v5M115.1 287v5M165.1 287v5M215.1 282v10"/>
<path d="M265.2 287v5M315.2 287v5M365.2 287v5M405.3 297h14.9"/>
</g>
<!-- layer: TitleBlock -->
<path d="M230.2 240h180.1v47h-180.1zM230.2 250h180.1M254.2 240v10M288.2 240v47M349.2 240v47M288.2 260h122.1M349.2 277h61.1M359.2 277v10M395.3 277v10" fill="none" stroke="#000" stroke-width=".35"/>
<!-- layer: Dimensions -->
<g fill="none" stroke="#000" stroke-width=".25">
<path d="M97.6 108.5v19.5M200.1 107.9v9.9M203.3 114.2v26.9M203.6 109.9l31.7 .1M206.8 116.2h13.5M223.8 114.2v26.9M235.9 101l-3.5 16.3M238.9 108l-.1 9.9M240.8 119.9h10M249.7 112.1l-14.6 8M227.6 124.3l-3.1 1.7M230.3 127.2l-.7 3.4"/>
<path d="M231.7 120.7l-.7 3M232 121.8l-1.4 .8M248.7 123.4v19M187.6 147.9v6.4M191.1 152.3h14.1M191.6 154.4l2.5 16.1M201.7 155.8h3.5M208.7 147.9v9.9M208.7 155.8h9M217.7 147.9v15.3M221.2 155.8h3.5M223.8 147.9v15.3"/>
<path d="M227.3 155.8h8M238.8 147.9v9.9M240.8 145.9h10M160.7 174.4h39.6M162.7 177.9v9.9M171.3 168.7l18.8 6.8M187.6 166.5v1.2M191.1 168.5h44.2M193.4 176.6l3.3 1.2M194.6 174l.9 6.4M200 179l3.3 1.2M200.1 176.4v25.9"/>
<path d="M210.7 161.2h3.5M217.7 161.2h6.1M227.3 161.2h18.1M228.1 171h21.4M238.8 166.5v2.5M239.6 169.7h19.8M247.5 174.5v15.5M257.4 173.2v47.7M160.7 191.3h39.6M187.6 195.5v37.3M196.1 183.9l.5 3.5M202.3 185v4.3"/>
<path d="M205.8 187h9.9M211.9 193.5h9.9M213.9 197v23.9M219.2 185v4.3M226.1 195.5v6.8M228.1 193.5h21.4M203.6 200.3h19M223.8 202.8v30M191.1 230.8h29.2M211.9 224.4h11.2M239.6 224.4h19.8"/>
</g>
<g fill="#000" stroke="#000" stroke-width=".25">
<path d="M200.1 109.9l3.5-.5v1.1zM203.3 116.2l3.5-.6v1.1zM220.3 115.6l3.5 .6-3.5 .5zM231.8 117.2l1.2 .2-1.3 3.3zM232 121.8l2.8-2.2 .6 1zM235.3 109.4l3.5 .6-3.5 .5zM97 128h1.2l-.6 3.5zM227.3 123.8l3.3-1.2-2.7 2.2zM231 123.7l-.1 3.6-1.2-.3zM248.7 119.9l.6 3.5h-1.1zM187.6 152.3l3.5-.6v1.1zM205.2 151.7l3.5 .6-3.5 .5z"/>
<path d="M205.2 155.2l3.5 .6-3.5 .6zM217.7 155.8l3.5-.6v1.2zM223.8 155.8l3.5-.6v1.2zM235.3 155.2l3.5 .6-3.5 .6zM248.2 142.4h1.1l-.6 3.5zM162.7 174.4l.6 3.5h-1.2zM190.3 174.9l3.1 1.7-3.5-.6zM187.6 168.5l3.5-.6v1.2zM193.5 170.6l1.1-.1v3.5zM196.7 177.8l3.5 .6-.4 1.1zM214.2 160.6l3.5 .6-3.5 .6zM223.8 161.2l3.5-.6v1.2z"/>
<path d="M235.3 167.9l3.5 .6-3.5 .6zM247.5 171l.6 3.5h-1.2zM257.4 169.7l.6 3.5h-1.2zM162.1 187.8h1.2l-.6 3.5zM195.5 180.4l1.1 3.4-1.1 .2zM200.1 200.3l3.5-.5v1.1zM202.3 187l3.5-.6v1.2zM213.9 193.5l.6 3.5h-1.2zM215.7 186.4l3.5 .6-3.5 .6zM222.6 199.8l3.5 .5-3.5 .6zM246.9 190h1.2l-.6 3.5zM187.6 230.8l3.5-.6v1.2z"/>
<path d="M213.3 220.9h1.2l-.6 3.5zM220.3 230.2l3.5 .6-3.5 .6zM256.8 220.9h1.2l-.6 3.5z"/>
</g>
<g font-size="7">
<text x="289.2" y="270.5">12mm Steel Rod Clamp (Motor Mount and Idler Mount)</text>
<text x="377.8" y="272.9">1</text>
</g>
<g font-size="4.9">
<text x="214.7" y="108.4">77.5</text>
<text x="231.8" y="112.2" transform="rotate(-78 231.8 112.2)">Ø6.2</text>
<text x="211.3" y="114.7">41</text>
<text x="238.5" y="116.4" transform="rotate(-29 238.5 116.4)">Ø3.2</text>
<text x="96" y="123.2" transform="rotate(-90 96 123.2)">Ø12.5</text>
<text x="247.2" y="139" transform="rotate(-90 247.2 139)">51.95</text>
<text x="192.1" y="150.7">42.08</text>
<text x="193.5" y="155.5" transform="rotate(81 193.5 155.5)">Ø13</text>
<text x="210.3" y="154.2">18</text>
<text x="228.6" y="154.2">30</text>
<text x="231.8" y="159.7">12.25</text>
<text x="173.1" y="167.6" transform="rotate(20 173.1 167.6)">Ø7</text>
<text x="206.9" y="166.9">102.5</text>
<text x="204.6" y="185.4">33.75</text>
<text x="245.9" y="184.9" transform="rotate(-90 245.9 184.9)">45</text>
<text x="161.1" y="188.9" transform="rotate(-90 161.1 188.9)">33.75</text>
<text x="207" y="198.8">51.96</text>
<text x="255.8" y="204.7" transform="rotate(-90 255.8 204.7)">109.15</text>
<text x="212.4" y="215.1" transform="rotate(-90 212.4 215.1)">61.65</text>
<text x="200.9" y="229.2">72.5</text>
<text x="231.2" y="248.5">Design</text>
<text x="289.2" y="248.5">Alex M.</text>
<text x="325.4" y="248.5">28-Dec-18</text>
<text x="350.2" y="248.5">Alex Mous</text>
<text x="384" y="248.5">28/Dec/2018</text>
<text x="289.2" y="258.5">PDF</text>
<text x="350.2" y="258.5">Complete</text>
<text x="350.8" y="285.7">4.0</text>
<text x="360.2" y="285.5">28/Dec/2018</text>
<text x="399.4" y="285.7">1/2</text>
</g>
<g font-size="3.5">
<text x="39" y="8.6">1</text>
<text x="88.9" y="8.6">2</text>
<text x="138.9" y="8.6">3</text>
<text x="188.9" y="8.6">4</text>
<text x="239" y="8.6">5</text>
<text x="288.9" y="8.6">6</text>
<text x="339" y="8.6">7</text>
<text x="389.1" y="8.6">8</text>
<text x="16.4" y="30">A</text>
<text x="411.7" y="30">A</text>
<text x="16.2" y="77.9">B</text>
<text x="411.5" y="77.9">B</text>
<text x="16.3" y="125.8">C</text>
<text x="411.5" y="125.8">C</text>
<text x="16.2" y="173.6">D</text>
<text x="411.5" y="173.6">D</text>
<text x="16.3" y="221.5">E</text>
<text x="411.5" y="221.5">E</text>
<text x="16.3" y="269.4">F</text>
<text x="411.5" y="269.4">F</text>
<text x="39" y="290.8">1</text>
<text x="88.9" y="290.8">2</text>
<text x="138.9" y="290.8">3</text>
<text x="188.9" y="290.8">4</text>
<text x="239" y="290.8">5</text>
<text x="288.9" y="290.8">6</text>
<text x="339" y="290.8">7</text>
<text x="389.1" y="290.8">8</text>
</g>
<g font-size="2.5">
<text x="231.2" y="242.8">Dept.</text>
<text x="255.2" y="242.8">Technical reference</text>
<text x="289.2" y="242.8">Created by</text>
<text x="350.2" y="242.8">Approved by</text>
<text x="289.2" y="252.8">Document type</text>
<text x="350.2" y="252.8">Document status</text>
<text x="289.2" y="262.8">Title</text>
<text x="350.2" y="262.8">DWG No.</text>
<text x="350.2" y="279.8">Rev.</text>
<text x="360.2" y="279.8">Date of issue</text>
<text x="396.3" y="279.8">Sheet</text>
</g>
</svg>
